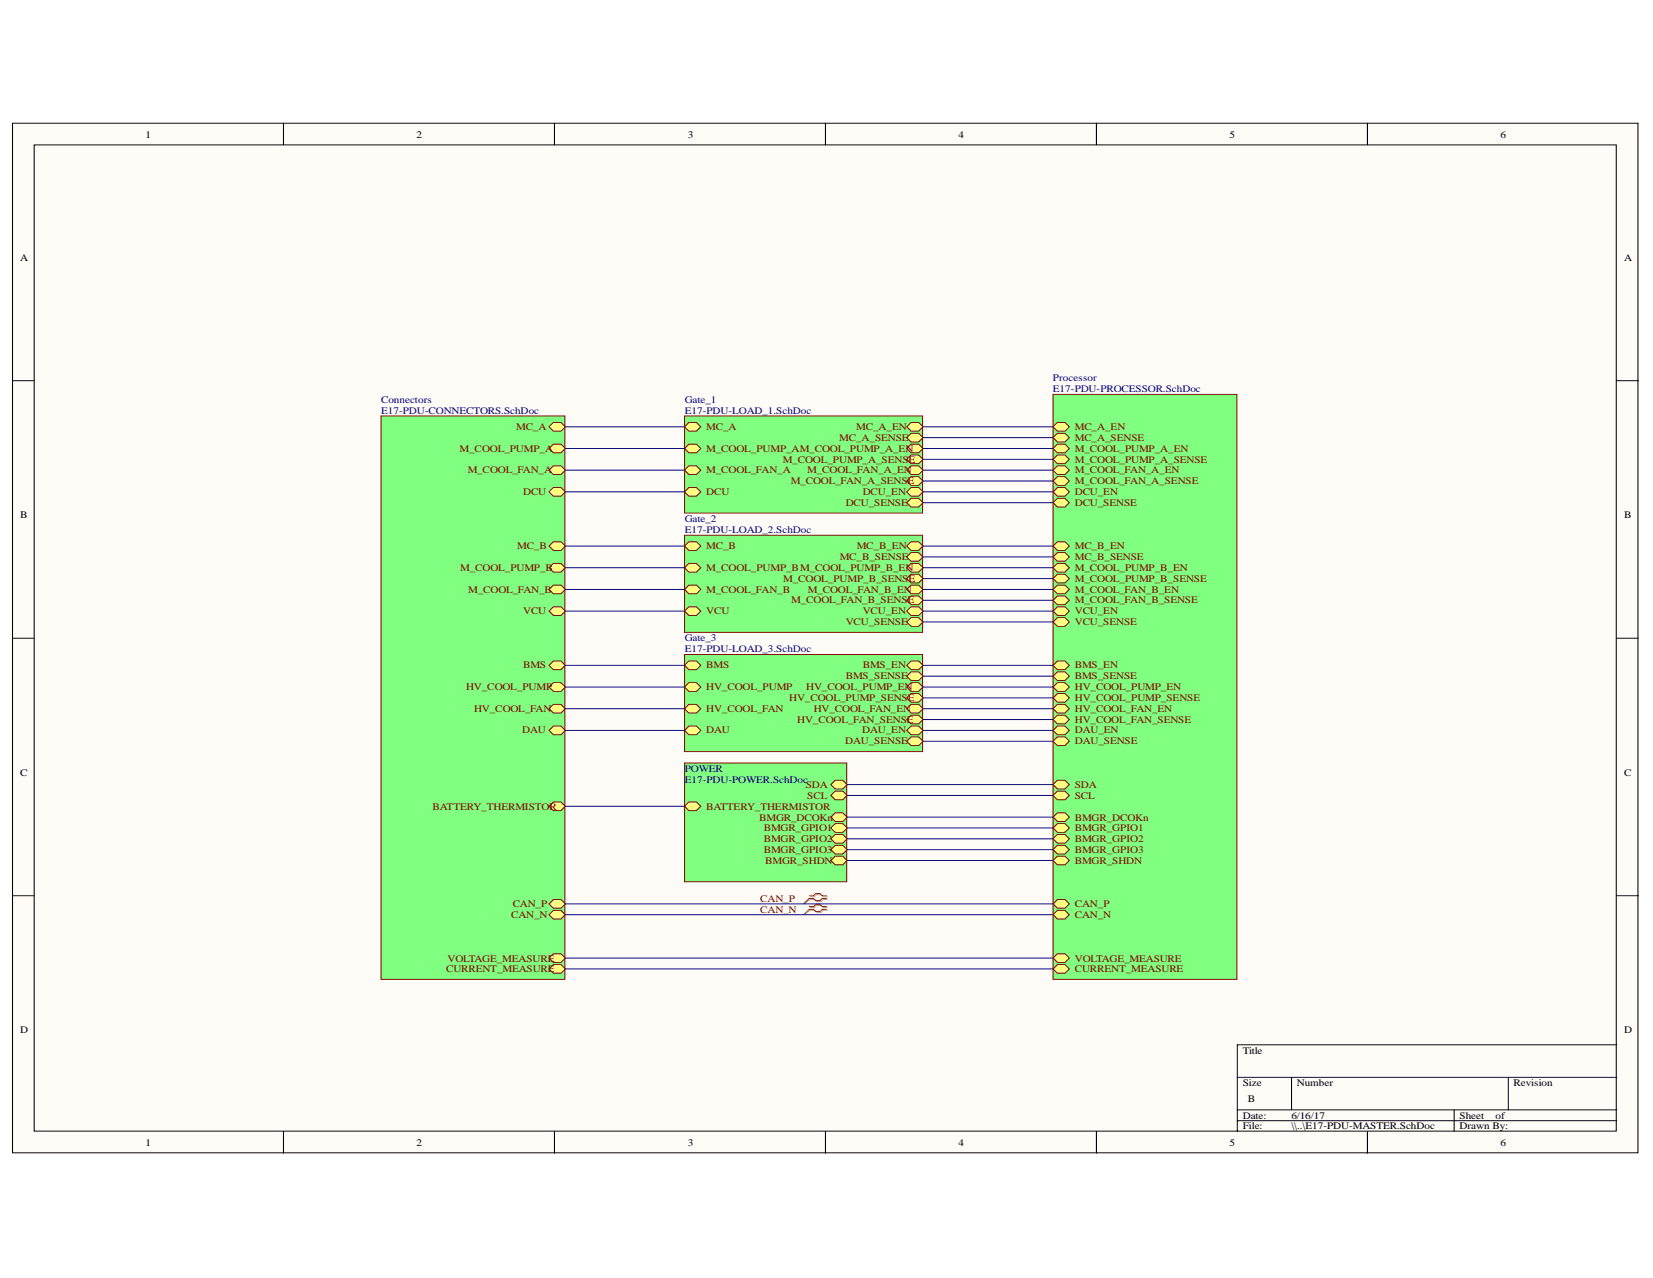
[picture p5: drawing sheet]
<svg xmlns="http://www.w3.org/2000/svg" width="279mm" height="216mm" viewBox="0 0 279 216" stroke-linecap="round" stroke-linejoin="round" font-family="sans-serif">
<g fill="#fffcf8" stroke="#000" stroke-width=".17">
<path d="M2.1 20.8h274.8v174h-274.8z"/>
<path d="M5.8 24.5h267.4v166.6h-267.4z"/>
</g>
<g fill="none" stroke="#000" stroke-width=".17">
<path d="M47.9 20.8v3.7M93.7 20.8v3.7M139.5 20.8v3.7M185.3 20.8v3.7M231.1 20.8v3.7M2.1 64.3h3.7M273.3 64.3h3.6M2.1 107.8h3.7M273.3 107.8h3.6M2.1 151.3h3.7M273.3 151.3h3.6M273.3 176.5h-64.2v14.7"/>
<path d="M47.9 191.2v3.6M93.7 191.2v3.6M139.5 191.2v3.6M185.3 191.2v3.6M209.1 182h64.2M209.1 187.5h64.2M209.1 189.3h64.2M218.3 182v5.5M231.1 191.2v3.6M245.8 187.5v3.7M254.9 182v5.5"/>
</g>
<path d="M64.4 70.3h31.1v95.1h-31.1z" fill="#80ff80" stroke="#800000" stroke-width=".17"/>
<path d="M92.8 72.1l.7-.7h1.3l.8 .7-.8 .7h-1.3z" fill-rule="evenodd" fill="#ffff80"/>
<path d="M92.8 72.1l.7-.7h1.3l.8 .7-.8 .7h-1.3z" fill="none" stroke="#800000" stroke-width=".17"/>
<path d="M92.8 75.8l.7-.8h1.3l.8 .8-.8 .7h-1.3z" fill-rule="evenodd" fill="#ffff80"/>
<path d="M92.8 75.8l.7-.8h1.3l.8 .8-.8 .7h-1.3z" fill="none" stroke="#800000" stroke-width=".17"/>
<path d="M92.8 79.4l.7-.7h1.3l.8 .7-.8 .8h-1.3z" fill-rule="evenodd" fill="#ffff80"/>
<path d="M92.8 79.4l.7-.7h1.3l.8 .7-.8 .8h-1.3z" fill="none" stroke="#800000" stroke-width=".17"/>
<path d="M92.8 92.3l.7-.8h1.3l.8 .8-.8 .7h-1.3z" fill-rule="evenodd" fill="#ffff80"/>
<path d="M92.8 92.3l.7-.8h1.3l.8 .8-.8 .7h-1.3z" fill="none" stroke="#800000" stroke-width=".17"/>
<path d="M92.8 95.9l.7-.7h1.3l.8 .7-.8 .7h-1.3z" fill-rule="evenodd" fill="#ffff80"/>
<path d="M92.8 95.9l.7-.7h1.3l.8 .7-.8 .7h-1.3z" fill="none" stroke="#800000" stroke-width=".17"/>
<path d="M92.8 83.1l.7-.7h1.3l.8 .7-.8 .7h-1.3z" fill-rule="evenodd" fill="#ffff80"/>
<path d="M92.8 83.1l.7-.7h1.3l.8 .7-.8 .7h-1.3z" fill="none" stroke="#800000" stroke-width=".17"/>
<path d="M92.8 103.2l.7-.7h1.3l.8 .7-.8 .8h-1.3z" fill-rule="evenodd" fill="#ffff80"/>
<path d="M92.8 103.2l.7-.7h1.3l.8 .7-.8 .8h-1.3z" fill="none" stroke="#800000" stroke-width=".17"/>
<path d="M92.8 112.4l.7-.7h1.3l.8 .7-.8 .7h-1.3z" fill-rule="evenodd" fill="#ffff80"/>
<path d="M92.8 112.4l.7-.7h1.3l.8 .7-.8 .7h-1.3z" fill="none" stroke="#800000" stroke-width=".17"/>
<path d="M92.8 152.7l.7-.7h1.3l.8 .7-.8 .7h-1.3z" fill-rule="evenodd" fill="#ffff80"/>
<path d="M92.8 152.7l.7-.7h1.3l.8 .7-.8 .7h-1.3z" fill="none" stroke="#800000" stroke-width=".17"/>
<path d="M92.8 154.5l.7-.7h1.3l.8 .7-.8 .8h-1.3z" fill-rule="evenodd" fill="#ffff80"/>
<path d="M92.8 154.5l.7-.7h1.3l.8 .7-.8 .8h-1.3z" fill="none" stroke="#800000" stroke-width=".17"/>
<path d="M92.8 161.9l.7-.8h1.3l.8 .8-.8 .7h-1.3z" fill-rule="evenodd" fill="#ffff80"/>
<path d="M92.8 161.9l.7-.8h1.3l.8 .8-.8 .7h-1.3z" fill="none" stroke="#800000" stroke-width=".17"/>
<path d="M92.8 163.7l.7-.7h1.3l.8 .7-.8 .7h-1.3z" fill-rule="evenodd" fill="#ffff80"/>
<path d="M92.8 163.7l.7-.7h1.3l.8 .7-.8 .7h-1.3z" fill="none" stroke="#800000" stroke-width=".17"/>
<path d="M92.8 116.1l.7-.8h1.3l.8 .8-.8 .7h-1.3z" fill-rule="evenodd" fill="#ffff80"/>
<path d="M92.8 116.1l.7-.8h1.3l.8 .8-.8 .7h-1.3z" fill="none" stroke="#800000" stroke-width=".17"/>
<path d="M92.8 119.7l.7-.7h1.3l.8 .7-.8 .8h-1.3z" fill-rule="evenodd" fill="#ffff80"/>
<path d="M92.8 119.7l.7-.7h1.3l.8 .7-.8 .8h-1.3z" fill="none" stroke="#800000" stroke-width=".17"/>
<path d="M92.8 99.6l.7-.8h1.3l.8 .8-.8 .7h-1.3z" fill-rule="evenodd" fill="#ffff80"/>
<path d="M92.8 99.6l.7-.8h1.3l.8 .8-.8 .7h-1.3z" fill="none" stroke="#800000" stroke-width=".17"/>
<path d="M92.8 123.4l.7-.7h1.3l.8 .7-.8 .7h-1.3z" fill-rule="evenodd" fill="#ffff80"/>
<path d="M92.8 123.4l.7-.7h1.3l.8 .7-.8 .7h-1.3z" fill="none" stroke="#800000" stroke-width=".17"/>
<path d="M92.8 136.2l.7-.7h1.3l.8 .7-.8 .7h-1.3z" fill-rule="evenodd" fill="#ffff80"/>
<path d="M92.8 136.2l.7-.7h1.3l.8 .7-.8 .7h-1.3z" fill="none" stroke="#800000" stroke-width=".17"/>
<path d="M178 66.6h31.1v98.8h-31.1z" fill="#80ff80" stroke="#800000" stroke-width=".17"/>
<path d="M178 72.1l.7-.7h1.3l.7 .7-.7 .7h-1.3z" fill-rule="evenodd" fill="#ffff80"/>
<path d="M178 72.1l.7-.7h1.3l.7 .7-.7 .7h-1.3z" fill="none" stroke="#800000" stroke-width=".17"/>
<path d="M178 75.8l.7-.8h1.3l.7 .8-.7 .7h-1.3z" fill-rule="evenodd" fill="#ffff80"/>
<path d="M178 75.8l.7-.8h1.3l.7 .8-.7 .7h-1.3z" fill="none" stroke="#800000" stroke-width=".17"/>
<path d="M178 79.4l.7-.7h1.3l.7 .7-.7 .8h-1.3z" fill-rule="evenodd" fill="#ffff80"/>
<path d="M178 79.4l.7-.7h1.3l.7 .7-.7 .8h-1.3z" fill="none" stroke="#800000" stroke-width=".17"/>
<path d="M178 99.6l.7-.8h1.3l.7 .8-.7 .7h-1.3z" fill-rule="evenodd" fill="#ffff80"/>
<path d="M178 99.6l.7-.8h1.3l.7 .8-.7 .7h-1.3z" fill="none" stroke="#800000" stroke-width=".17"/>
<path d="M178 92.3l.7-.8h1.3l.7 .8-.7 .7h-1.3z" fill-rule="evenodd" fill="#ffff80"/>
<path d="M178 92.3l.7-.8h1.3l.7 .8-.7 .7h-1.3z" fill="none" stroke="#800000" stroke-width=".17"/>
<path d="M178 95.9l.7-.7h1.3l.7 .7-.7 .7h-1.3z" fill-rule="evenodd" fill="#ffff80"/>
<path d="M178 95.9l.7-.7h1.3l.7 .7-.7 .7h-1.3z" fill="none" stroke="#800000" stroke-width=".17"/>
<path d="M178 83.1l.7-.7h1.3l.7 .7-.7 .7h-1.3z" fill-rule="evenodd" fill="#ffff80"/>
<path d="M178 83.1l.7-.7h1.3l.7 .7-.7 .7h-1.3z" fill="none" stroke="#800000" stroke-width=".17"/>
<path d="M178 103.2l.7-.7h1.3l.7 .7-.7 .8h-1.3z" fill-rule="evenodd" fill="#ffff80"/>
<path d="M178 103.2l.7-.7h1.3l.7 .7-.7 .8h-1.3z" fill="none" stroke="#800000" stroke-width=".17"/>
<path d="M178 112.4l.7-.7h1.3l.7 .7-.7 .7h-1.3z" fill-rule="evenodd" fill="#ffff80"/>
<path d="M178 112.4l.7-.7h1.3l.7 .7-.7 .7h-1.3z" fill="none" stroke="#800000" stroke-width=".17"/>
<path d="M178 161.9l.7-.8h1.3l.7 .8-.7 .7h-1.3z" fill-rule="evenodd" fill="#ffff80"/>
<path d="M178 161.9l.7-.8h1.3l.7 .8-.7 .7h-1.3z" fill="none" stroke="#800000" stroke-width=".17"/>
<path d="M178 163.7l.7-.7h1.3l.7 .7-.7 .7h-1.3z" fill-rule="evenodd" fill="#ffff80"/>
<path d="M178 163.7l.7-.7h1.3l.7 .7-.7 .7h-1.3z" fill="none" stroke="#800000" stroke-width=".17"/>
<path d="M178 152.7l.7-.7h1.3l.7 .7-.7 .7h-1.3z" fill-rule="evenodd" fill="#ffff80"/>
<path d="M178 152.7l.7-.7h1.3l.7 .7-.7 .7h-1.3z" fill="none" stroke="#800000" stroke-width=".17"/>
<path d="M178 154.5l.7-.7h1.3l.7 .7-.7 .8h-1.3z" fill-rule="evenodd" fill="#ffff80"/>
<path d="M178 154.5l.7-.7h1.3l.7 .7-.7 .8h-1.3z" fill="none" stroke="#800000" stroke-width=".17"/>
<path d="M178 73.9l.7-.7h1.3l.7 .7-.7 .8h-1.3z" fill-rule="evenodd" fill="#ffff80"/>
<path d="M178 73.9l.7-.7h1.3l.7 .7-.7 .8h-1.3z" fill="none" stroke="#800000" stroke-width=".17"/>
<path d="M178 77.6l.7-.7h1.3l.7 .7-.7 .7h-1.3z" fill-rule="evenodd" fill="#ffff80"/>
<path d="M178 77.6l.7-.7h1.3l.7 .7-.7 .7h-1.3z" fill="none" stroke="#800000" stroke-width=".17"/>
<path d="M178 81.3l.7-.8h1.3l.7 .8-.7 .7h-1.3z" fill-rule="evenodd" fill="#ffff80"/>
<path d="M178 81.3l.7-.8h1.3l.7 .8-.7 .7h-1.3z" fill="none" stroke="#800000" stroke-width=".17"/>
<path d="M178 101.4l.7-.7h1.3l.7 .7-.7 .7h-1.3z" fill-rule="evenodd" fill="#ffff80"/>
<path d="M178 101.4l.7-.7h1.3l.7 .7-.7 .7h-1.3z" fill="none" stroke="#800000" stroke-width=".17"/>
<path d="M178 94.1l.7-.7h1.3l.7 .7-.7 .7h-1.3z" fill-rule="evenodd" fill="#ffff80"/>
<path d="M178 94.1l.7-.7h1.3l.7 .7-.7 .7h-1.3z" fill="none" stroke="#800000" stroke-width=".17"/>
<path d="M178 97.7l.7-.7h1.3l.7 .7-.7 .8h-1.3z" fill-rule="evenodd" fill="#ffff80"/>
<path d="M178 97.7l.7-.7h1.3l.7 .7-.7 .8h-1.3z" fill="none" stroke="#800000" stroke-width=".17"/>
<path d="M178 84.9l.7-.7h1.3l.7 .7-.7 .8h-1.3z" fill-rule="evenodd" fill="#ffff80"/>
<path d="M178 84.9l.7-.7h1.3l.7 .7-.7 .8h-1.3z" fill="none" stroke="#800000" stroke-width=".17"/>
<path d="M178 105.1l.7-.8h1.3l.7 .8-.7 .7h-1.3z" fill-rule="evenodd" fill="#ffff80"/>
<path d="M178 105.1l.7-.8h1.3l.7 .8-.7 .7h-1.3z" fill="none" stroke="#800000" stroke-width=".17"/>
<path d="M178 114.2l.7-.7h1.3l.7 .7-.7 .8h-1.3z" fill-rule="evenodd" fill="#ffff80"/>
<path d="M178 114.2l.7-.7h1.3l.7 .7-.7 .8h-1.3z" fill="none" stroke="#800000" stroke-width=".17"/>
<path d="M178 117.9l.7-.7h1.3l.7 .7-.7 .7h-1.3z" fill-rule="evenodd" fill="#ffff80"/>
<path d="M178 117.9l.7-.7h1.3l.7 .7-.7 .7h-1.3z" fill="none" stroke="#800000" stroke-width=".17"/>
<path d="M178 116.1l.7-.8h1.3l.7 .8-.7 .7h-1.3z" fill-rule="evenodd" fill="#ffff80"/>
<path d="M178 116.1l.7-.8h1.3l.7 .8-.7 .7h-1.3z" fill="none" stroke="#800000" stroke-width=".17"/>
<path d="M178 121.6l.7-.8h1.3l.7 .8-.7 .7h-1.3z" fill-rule="evenodd" fill="#ffff80"/>
<path d="M178 121.6l.7-.8h1.3l.7 .8-.7 .7h-1.3z" fill="none" stroke="#800000" stroke-width=".17"/>
<path d="M178 119.7l.7-.7h1.3l.7 .7-.7 .8h-1.3z" fill-rule="evenodd" fill="#ffff80"/>
<path d="M178 119.7l.7-.7h1.3l.7 .7-.7 .8h-1.3z" fill="none" stroke="#800000" stroke-width=".17"/>
<path d="M178 123.4l.7-.7h1.3l.7 .7-.7 .7h-1.3z" fill-rule="evenodd" fill="#ffff80"/>
<path d="M178 123.4l.7-.7h1.3l.7 .7-.7 .7h-1.3z" fill="none" stroke="#800000" stroke-width=".17"/>
<path d="M178 125.2l.7-.7h1.3l.7 .7-.7 .8h-1.3z" fill-rule="evenodd" fill="#ffff80"/>
<path d="M178 125.2l.7-.7h1.3l.7 .7-.7 .8h-1.3z" fill="none" stroke="#800000" stroke-width=".17"/>
<path d="M178 138l.7-.7h1.3l.7 .7-.7 .8h-1.3z" fill-rule="evenodd" fill="#ffff80"/>
<path d="M178 138l.7-.7h1.3l.7 .7-.7 .8h-1.3z" fill="none" stroke="#800000" stroke-width=".17"/>
<path d="M178 139.9l.7-.8h1.3l.7 .8-.7 .7h-1.3z" fill-rule="evenodd" fill="#ffff80"/>
<path d="M178 139.9l.7-.8h1.3l.7 .8-.7 .7h-1.3z" fill="none" stroke="#800000" stroke-width=".17"/>
<path d="M178 141.7l.7-.7h1.3l.7 .7-.7 .7h-1.3z" fill-rule="evenodd" fill="#ffff80"/>
<path d="M178 141.7l.7-.7h1.3l.7 .7-.7 .7h-1.3z" fill="none" stroke="#800000" stroke-width=".17"/>
<path d="M178 143.5l.7-.7h1.3l.7 .7-.7 .8h-1.3z" fill-rule="evenodd" fill="#ffff80"/>
<path d="M178 143.5l.7-.7h1.3l.7 .7-.7 .8h-1.3z" fill="none" stroke="#800000" stroke-width=".17"/>
<path d="M178 145.4l.7-.8h1.3l.7 .8-.7 .7h-1.3z" fill-rule="evenodd" fill="#ffff80"/>
<path d="M178 145.4l.7-.8h1.3l.7 .8-.7 .7h-1.3z" fill="none" stroke="#800000" stroke-width=".17"/>
<path d="M178 134.4l.7-.8h1.3l.7 .8-.7 .7h-1.3z" fill-rule="evenodd" fill="#ffff80"/>
<path d="M178 134.4l.7-.8h1.3l.7 .8-.7 .7h-1.3z" fill="none" stroke="#800000" stroke-width=".17"/>
<path d="M178 132.5l.7-.7h1.3l.7 .7-.7 .8h-1.3z" fill-rule="evenodd" fill="#ffff80"/>
<path d="M178 132.5l.7-.7h1.3l.7 .7-.7 .8h-1.3z" fill="none" stroke="#800000" stroke-width=".17"/>
<path d="M115.7 70.3h40.2v16.4h-40.2z" fill="#80ff80" stroke="#800000" stroke-width=".17"/>
<path d="M115.7 72.1l.7-.7h1.3l.8 .7-.8 .7h-1.3z" fill-rule="evenodd" fill="#ffff80"/>
<path d="M115.7 72.1l.7-.7h1.3l.8 .7-.8 .7h-1.3z" fill="none" stroke="#800000" stroke-width=".17"/>
<path d="M115.7 75.8l.7-.8h1.3l.8 .8-.8 .7h-1.3z" fill-rule="evenodd" fill="#ffff80"/>
<path d="M115.7 75.8l.7-.8h1.3l.8 .8-.8 .7h-1.3z" fill="none" stroke="#800000" stroke-width=".17"/>
<path d="M115.7 79.4l.7-.7h1.3l.8 .7-.8 .8h-1.3z" fill-rule="evenodd" fill="#ffff80"/>
<path d="M115.7 79.4l.7-.7h1.3l.8 .7-.8 .8h-1.3z" fill="none" stroke="#800000" stroke-width=".17"/>
<path d="M153.3 72.1l.7-.7h1.3l.7 .7-.7 .7h-1.3z" fill-rule="evenodd" fill="#ffff80"/>
<path d="M153.3 72.1l.7-.7h1.3l.7 .7-.7 .7h-1.3z" fill="none" stroke="#800000" stroke-width=".17"/>
<path d="M153.3 75.8l.7-.8h1.3l.7 .8-.7 .7h-1.3z" fill-rule="evenodd" fill="#ffff80"/>
<path d="M153.3 75.8l.7-.8h1.3l.7 .8-.7 .7h-1.3z" fill="none" stroke="#800000" stroke-width=".17"/>
<path d="M153.3 79.4l.7-.7h1.3l.7 .7-.7 .8h-1.3z" fill-rule="evenodd" fill="#ffff80"/>
<path d="M153.3 79.4l.7-.7h1.3l.7 .7-.7 .8h-1.3z" fill="none" stroke="#800000" stroke-width=".17"/>
<path d="M153.3 73.9l.7-.7h1.3l.7 .7-.7 .8h-1.3z" fill-rule="evenodd" fill="#ffff80"/>
<path d="M153.3 73.9l.7-.7h1.3l.7 .7-.7 .8h-1.3z" fill="none" stroke="#800000" stroke-width=".17"/>
<path d="M153.3 77.6l.7-.7h1.3l.7 .7-.7 .7h-1.3z" fill-rule="evenodd" fill="#ffff80"/>
<path d="M153.3 77.6l.7-.7h1.3l.7 .7-.7 .7h-1.3z" fill="none" stroke="#800000" stroke-width=".17"/>
<path d="M153.3 81.3l.7-.8h1.3l.7 .8-.7 .7h-1.3z" fill-rule="evenodd" fill="#ffff80"/>
<path d="M153.3 81.3l.7-.8h1.3l.7 .8-.7 .7h-1.3z" fill="none" stroke="#800000" stroke-width=".17"/>
<path d="M115.7 83.1l.7-.7h1.3l.8 .7-.8 .7h-1.3z" fill-rule="evenodd" fill="#ffff80"/>
<path d="M115.7 83.1l.7-.7h1.3l.8 .7-.8 .7h-1.3z" fill="none" stroke="#800000" stroke-width=".17"/>
<path d="M153.3 83.1l.7-.7h1.3l.7 .7-.7 .7h-1.3z" fill-rule="evenodd" fill="#ffff80"/>
<path d="M153.3 83.1l.7-.7h1.3l.7 .7-.7 .7h-1.3z" fill="none" stroke="#800000" stroke-width=".17"/>
<path d="M153.3 84.9l.7-.7h1.3l.7 .7-.7 .8h-1.3z" fill-rule="evenodd" fill="#ffff80"/>
<path d="M153.3 84.9l.7-.7h1.3l.7 .7-.7 .8h-1.3z" fill="none" stroke="#800000" stroke-width=".17"/>
<path d="M115.7 90.4h40.2v16.4h-40.2z" fill="#80ff80" stroke="#800000" stroke-width=".17"/>
<path d="M115.7 92.3l.7-.8h1.3l.8 .8-.8 .7h-1.3z" fill-rule="evenodd" fill="#ffff80"/>
<path d="M115.7 92.3l.7-.8h1.3l.8 .8-.8 .7h-1.3z" fill="none" stroke="#800000" stroke-width=".17"/>
<path d="M115.7 95.9l.7-.7h1.3l.8 .7-.8 .7h-1.3z" fill-rule="evenodd" fill="#ffff80"/>
<path d="M115.7 95.9l.7-.7h1.3l.8 .7-.8 .7h-1.3z" fill="none" stroke="#800000" stroke-width=".17"/>
<path d="M153.3 92.3l.7-.8h1.3l.7 .8-.7 .7h-1.3z" fill-rule="evenodd" fill="#ffff80"/>
<path d="M153.3 92.3l.7-.8h1.3l.7 .8-.7 .7h-1.3z" fill="none" stroke="#800000" stroke-width=".17"/>
<path d="M153.3 95.9l.7-.7h1.3l.7 .7-.7 .7h-1.3z" fill-rule="evenodd" fill="#ffff80"/>
<path d="M153.3 95.9l.7-.7h1.3l.7 .7-.7 .7h-1.3z" fill="none" stroke="#800000" stroke-width=".17"/>
<path d="M153.3 94.1l.7-.7h1.3l.7 .7-.7 .7h-1.3z" fill-rule="evenodd" fill="#ffff80"/>
<path d="M153.3 94.1l.7-.7h1.3l.7 .7-.7 .7h-1.3z" fill="none" stroke="#800000" stroke-width=".17"/>
<path d="M153.3 97.7l.7-.7h1.3l.7 .7-.7 .8h-1.3z" fill-rule="evenodd" fill="#ffff80"/>
<path d="M153.3 97.7l.7-.7h1.3l.7 .7-.7 .8h-1.3z" fill="none" stroke="#800000" stroke-width=".17"/>
<path d="M115.7 103.2l.7-.7h1.3l.8 .7-.8 .8h-1.3z" fill-rule="evenodd" fill="#ffff80"/>
<path d="M115.7 103.2l.7-.7h1.3l.8 .7-.8 .8h-1.3z" fill="none" stroke="#800000" stroke-width=".17"/>
<path d="M153.3 103.2l.7-.7h1.3l.7 .7-.7 .8h-1.3z" fill-rule="evenodd" fill="#ffff80"/>
<path d="M153.3 103.2l.7-.7h1.3l.7 .7-.7 .8h-1.3z" fill="none" stroke="#800000" stroke-width=".17"/>
<path d="M153.3 105.1l.7-.8h1.3l.7 .8-.7 .7h-1.3z" fill-rule="evenodd" fill="#ffff80"/>
<path d="M153.3 105.1l.7-.8h1.3l.7 .8-.7 .7h-1.3z" fill="none" stroke="#800000" stroke-width=".17"/>
<path d="M115.7 99.6l.7-.8h1.3l.8 .8-.8 .7h-1.3z" fill-rule="evenodd" fill="#ffff80"/>
<path d="M115.7 99.6l.7-.8h1.3l.8 .8-.8 .7h-1.3z" fill="none" stroke="#800000" stroke-width=".17"/>
<path d="M153.3 99.6l.7-.8h1.3l.7 .8-.7 .7h-1.3z" fill-rule="evenodd" fill="#ffff80"/>
<path d="M153.3 99.6l.7-.8h1.3l.7 .8-.7 .7h-1.3z" fill="none" stroke="#800000" stroke-width=".17"/>
<path d="M153.3 101.4l.7-.7h1.3l.7 .7-.7 .7h-1.3z" fill-rule="evenodd" fill="#ffff80"/>
<path d="M153.3 101.4l.7-.7h1.3l.7 .7-.7 .7h-1.3z" fill="none" stroke="#800000" stroke-width=".17"/>
<path d="M115.7 110.6h40.2v16.4h-40.2z" fill="#80ff80" stroke="#800000" stroke-width=".17"/>
<path d="M115.7 112.4l.7-.7h1.3l.8 .7-.8 .7h-1.3z" fill-rule="evenodd" fill="#ffff80"/>
<path d="M115.7 112.4l.7-.7h1.3l.8 .7-.8 .7h-1.3z" fill="none" stroke="#800000" stroke-width=".17"/>
<path d="M153.3 112.4l.7-.7h1.3l.7 .7-.7 .7h-1.3z" fill-rule="evenodd" fill="#ffff80"/>
<path d="M153.3 112.4l.7-.7h1.3l.7 .7-.7 .7h-1.3z" fill="none" stroke="#800000" stroke-width=".17"/>
<path d="M153.3 114.2l.7-.7h1.3l.7 .7-.7 .8h-1.3z" fill-rule="evenodd" fill="#ffff80"/>
<path d="M153.3 114.2l.7-.7h1.3l.7 .7-.7 .8h-1.3z" fill="none" stroke="#800000" stroke-width=".17"/>
<path d="M153.3 117.9l.7-.7h1.3l.7 .7-.7 .7h-1.3z" fill-rule="evenodd" fill="#ffff80"/>
<path d="M153.3 117.9l.7-.7h1.3l.7 .7-.7 .7h-1.3z" fill="none" stroke="#800000" stroke-width=".17"/>
<path d="M153.3 116.1l.7-.8h1.3l.7 .8-.7 .7h-1.3z" fill-rule="evenodd" fill="#ffff80"/>
<path d="M153.3 116.1l.7-.8h1.3l.7 .8-.7 .7h-1.3z" fill="none" stroke="#800000" stroke-width=".17"/>
<path d="M153.3 121.6l.7-.8h1.3l.7 .8-.7 .7h-1.3z" fill-rule="evenodd" fill="#ffff80"/>
<path d="M153.3 121.6l.7-.8h1.3l.7 .8-.7 .7h-1.3z" fill="none" stroke="#800000" stroke-width=".17"/>
<path d="M153.3 119.7l.7-.7h1.3l.7 .7-.7 .8h-1.3z" fill-rule="evenodd" fill="#ffff80"/>
<path d="M153.3 119.7l.7-.7h1.3l.7 .7-.7 .8h-1.3z" fill="none" stroke="#800000" stroke-width=".17"/>
<path d="M115.7 116.1l.7-.8h1.3l.8 .8-.8 .7h-1.3z" fill-rule="evenodd" fill="#ffff80"/>
<path d="M115.7 116.1l.7-.8h1.3l.8 .8-.8 .7h-1.3z" fill="none" stroke="#800000" stroke-width=".17"/>
<path d="M115.7 119.7l.7-.7h1.3l.8 .7-.8 .8h-1.3z" fill-rule="evenodd" fill="#ffff80"/>
<path d="M115.7 119.7l.7-.7h1.3l.8 .7-.8 .8h-1.3z" fill="none" stroke="#800000" stroke-width=".17"/>
<path d="M153.3 123.4l.7-.7h1.3l.7 .7-.7 .7h-1.3z" fill-rule="evenodd" fill="#ffff80"/>
<path d="M153.3 123.4l.7-.7h1.3l.7 .7-.7 .7h-1.3z" fill="none" stroke="#800000" stroke-width=".17"/>
<path d="M115.7 123.4l.7-.7h1.3l.8 .7-.8 .7h-1.3z" fill-rule="evenodd" fill="#ffff80"/>
<path d="M115.7 123.4l.7-.7h1.3l.8 .7-.8 .7h-1.3z" fill="none" stroke="#800000" stroke-width=".17"/>
<path d="M153.3 125.2l.7-.7h1.3l.7 .7-.7 .8h-1.3z" fill-rule="evenodd" fill="#ffff80"/>
<path d="M153.3 125.2l.7-.7h1.3l.7 .7-.7 .8h-1.3z" fill="none" stroke="#800000" stroke-width=".17"/>
<path d="M115.7 128.9h27.4v20.1h-27.4z" fill="#80ff80" stroke="#800000" stroke-width=".17"/>
<path d="M115.7 136.2l.7-.7h1.3l.8 .7-.8 .7h-1.3z" fill-rule="evenodd" fill="#ffff80"/>
<path d="M115.7 136.2l.7-.7h1.3l.8 .7-.8 .7h-1.3z" fill="none" stroke="#800000" stroke-width=".17"/>
<path d="M140.4 138l.8-.7h1.3l.7 .7-.7 .8h-1.3z" fill-rule="evenodd" fill="#ffff80"/>
<path d="M140.4 138l.8-.7h1.3l.7 .7-.7 .8h-1.3z" fill="none" stroke="#800000" stroke-width=".17"/>
<path d="M140.4 139.9l.8-.8h1.3l.7 .8-.7 .7h-1.3z" fill-rule="evenodd" fill="#ffff80"/>
<path d="M140.4 139.9l.8-.8h1.3l.7 .8-.7 .7h-1.3z" fill="none" stroke="#800000" stroke-width=".17"/>
<path d="M140.4 141.7l.8-.7h1.3l.7 .7-.7 .7h-1.3z" fill-rule="evenodd" fill="#ffff80"/>
<path d="M140.4 141.7l.8-.7h1.3l.7 .7-.7 .7h-1.3z" fill="none" stroke="#800000" stroke-width=".17"/>
<path d="M140.4 143.5l.8-.7h1.3l.7 .7-.7 .8h-1.3z" fill-rule="evenodd" fill="#ffff80"/>
<path d="M140.4 143.5l.8-.7h1.3l.7 .7-.7 .8h-1.3z" fill="none" stroke="#800000" stroke-width=".17"/>
<path d="M140.4 145.4l.8-.8h1.3l.7 .8-.7 .7h-1.3z" fill-rule="evenodd" fill="#ffff80"/>
<path d="M140.4 145.4l.8-.8h1.3l.7 .8-.7 .7h-1.3z" fill="none" stroke="#800000" stroke-width=".17"/>
<path d="M140.4 132.5l.8-.7h1.3l.7 .7-.7 .8h-1.3z" fill-rule="evenodd" fill="#ffff80"/>
<path d="M140.4 132.5l.8-.7h1.3l.7 .7-.7 .8h-1.3z" fill="none" stroke="#800000" stroke-width=".17"/>
<path d="M140.4 134.4l.8-.8h1.3l.7 .8-.7 .7h-1.3z" fill-rule="evenodd" fill="#ffff80"/>
<path d="M140.4 134.4l.8-.8h1.3l.7 .8-.7 .7h-1.3z" fill="none" stroke="#800000" stroke-width=".17"/>
<path d="M137 151.5h.7l.4-.4h.7l.4 .4h.7M137 153.3h.7l.4-.3h.7l.4 .3h.7M139.9 152h-.7l-.4 .3h-.7l-.4-.3h-.7l-1.1 .7M139.9 153.8h-.7l-.4 .4h-.7l-.4-.4h-.7l-1.1 .7" fill="none" stroke="#d0a19e" stroke-width=".17"/>
<path d="M136.8 151.3h.7l.4-.3h.7l.4 .3h.7M136.8 153.2h.7l.4-.4h.7l.4 .4h.7M139.7 151.8h-.7l-.4 .3h-.7l-.4-.3h-.7l-.9 .9M139.7 153.6h-.7l-.4 .4h-.7l-.4-.4h-.7l-.9 .9" fill="none" stroke="#f00" stroke-width=".17"/>
<g fill="none" stroke="#000080" stroke-width=".17">
<path d="M95.6 72.1h20.1M95.6 75.8h20.1M95.6 79.4h20.1M156 72.1h22M156 75.8h22M156 79.4h22M156 77.6h22M156 73.9h22M95.6 83.1h20.1M95.6 92.3h20.1M95.6 95.9h20.1M95.6 99.6h20.1"/>
<path d="M156 83.1h22M156 92.3h22M156 95.9h22M156 99.6h22M156 84.9h22M156 81.3h22M156 94.1h22M156 97.7h22M95.6 103.2h20.1M95.6 112.4h20.1M95.6 116.1h20.1M95.6 119.7h20.1"/>
<path d="M156 103.2h22M156 112.4h22M156 101.4h22M156 114.2h22M156 116.1h22M156 117.9h22M156 119.7h22M156 105.1h22M95.6 123.4h20.1M95.6 136.2h20.1M143.2 138h34.8M143.2 139.9h34.8"/>
<path d="M143.2 132.5h34.8M143.2 134.4h34.8M156 121.6h22M156 123.4h22M156 125.2h22M95.6 154.5h82.4M95.6 152.7h82.4M143.2 141.7h34.8M143.2 143.5h34.8M143.2 145.4h34.8M95.6 161.9h82.4M95.6 163.7h82.4"/>
</g>
<g font-size="1.7">
<text x="24.6" y="23.2">1</text>
<text x="70.4" y="23.2">2</text>
<text x="116.2" y="23.2">3</text>
<text x="162" y="23.2">4</text>
<text x="207.8" y="23.2">5</text>
<text x="253.6" y="23.2">6</text>
<text x="3.4" y="44">A</text>
<text x="274.5" y="44">A</text>
<text x="3.4" y="87.6">B</text>
<text x="274.5" y="87.6">B</text>
<text x="3.4" y="131">C</text>
<text x="274.5" y="131">C</text>
<text x="3.4" y="174.5">D</text>
<text x="210.1" y="178">Title</text>
<text x="274.5" y="174.5">D</text>
<text x="210.1" y="183.5">Size</text>
<text x="219.2" y="183.5">Number</text>
<text x="255.8" y="183.5">Revision</text>
<text x="210.1" y="189">Date:</text>
<text x="210.1" y="190.8">File:</text>
<text x="210.9" y="186.2">B</text>
<text x="218.3" y="189">6/16/17</text>
<text x="218.3" y="190.8">\\..\E17-PDU-MASTER.SchDoc</text>
<text x="246.7" y="189">Sheet</text>
<text x="246.7" y="190.8">Drawn By:</text>
<text x="252.8" y="189">of</text>
<text x="24.6" y="193.6">1</text>
<text x="70.4" y="193.6">2</text>
<text x="116.2" y="193.6">3</text>
<text x="162" y="193.6">4</text>
<text x="207.8" y="193.6">5</text>
<text x="253.6" y="193.6">6</text>
</g>
<g font-size="1.7" fill="#000080">
<text x="178" y="64.4">Processor</text>
<text x="64.4" y="68">Connectors</text>
<text x="64.4" y="69.9">E17-PDU-CONNECTORS.SchDoc</text>
<text x="115.7" y="68">Gate_1</text>
<text x="115.7" y="69.9">E17-PDU-LOAD_1.SchDoc</text>
<text x="178" y="66.3">E17-PDU-PROCESSOR.SchDoc</text>
<text x="115.7" y="88.2">Gate_2</text>
<text x="115.7" y="90.1">E17-PDU-LOAD_2.SchDoc</text>
<text x="115.7" y="108.4">Gate_3</text>
<text x="115.7" y="110.2">E17-PDU-LOAD_3.SchDoc</text>
<text x="115.7" y="130.3">POWER</text>
<text x="115.7" y="132.2">E17-PDU-POWER.SchDoc</text>
</g>
<g font-size="1.7" fill="#800000">
<text x="77.7" y="76.3">M_COOL_PUMP_A</text>
<text x="87.2" y="72.7">MC_A</text>
<text x="119.4" y="72.7">MC_A</text>
<text x="119.4" y="76.3">M_COOL_PUMP_AM_COOL_PUMP_A_EN</text>
<text x="141.9" y="74.5">MC_A_SENSE</text>
<text x="144.7" y="72.7">MC_A_EN</text>
<text x="181.7" y="72.7">MC_A_EN</text>
<text x="181.7" y="76.3">M_COOL_PUMP_A_EN</text>
<text x="181.7" y="74.5">MC_A_SENSE</text>
<text x="79" y="80">M_COOL_FAN_A</text>
<text x="88.4" y="83.7">DCU</text>
<text x="119.4" y="80">M_COOL_FAN_A</text>
<text x="119.4" y="83.7">DCU</text>
<text x="132.3" y="78.2">M_COOL_PUMP_A_SENSE</text>
<text x="133.7" y="81.8">M_COOL_FAN_A_SENSE</text>
<text x="136.5" y="80">M_COOL_FAN_A_EN</text>
<text x="145.8" y="83.7">DCU_EN</text>
<text x="181.7" y="80">M_COOL_FAN_A_EN</text>
<text x="181.7" y="83.7">DCU_EN</text>
<text x="181.7" y="78.2">M_COOL_PUMP_A_SENSE</text>
<text x="181.7" y="81.8">M_COOL_FAN_A_SENSE</text>
<text x="143" y="85.5">DCU_SENSE</text>
<text x="181.7" y="85.5">DCU_SENSE</text>
<text x="87.4" y="92.8">MC_B</text>
<text x="119.4" y="92.8">MC_B</text>
<text x="141.9" y="94.7">MC_B_SENSE</text>
<text x="144.8" y="92.8">MC_B_EN</text>
<text x="181.7" y="92.8">MC_B_EN</text>
<text x="181.7" y="94.7">MC_B_SENSE</text>
<text x="77.8" y="96.4">M_COOL_PUMP_B</text>
<text x="79.1" y="100.2">M_COOL_FAN_B</text>
<text x="119.4" y="96.4">M_COOL_PUMP_BM_COOL_PUMP_B_EN</text>
<text x="119.4" y="100.2">M_COOL_FAN_B</text>
<text x="132.4" y="98.3">M_COOL_PUMP_B_SENSE</text>
<text x="133.7" y="101.9">M_COOL_FAN_B_SENSE</text>
<text x="136.5" y="100.2">M_COOL_FAN_B_EN</text>
<text x="181.7" y="100.2">M_COOL_FAN_B_EN</text>
<text x="181.7" y="96.4">M_COOL_PUMP_B_EN</text>
<text x="181.7" y="101.9">M_COOL_FAN_B_SENSE</text>
<text x="181.7" y="98.3">M_COOL_PUMP_B_SENSE</text>
<text x="88.4" y="103.8">VCU</text>
<text x="119.4" y="103.8">VCU</text>
<text x="143" y="105.7">VCU_SENSE</text>
<text x="145.8" y="103.8">VCU_EN</text>
<text x="181.7" y="103.8">VCU_EN</text>
<text x="181.7" y="105.7">VCU_SENSE</text>
<text x="88.4" y="112.9">BMS</text>
<text x="119.4" y="112.9">BMS</text>
<text x="145.8" y="112.9">BMS_EN</text>
<text x="181.7" y="112.9">BMS_EN</text>
<text x="78.8" y="116.6">HV_COOL_PUMP</text>
<text x="119.4" y="116.6">HV_COOL_PUMP</text>
<text x="133.4" y="118.4">HV_COOL_PUMP_SENSE</text>
<text x="136.3" y="116.6">HV_COOL_PUMP_EN</text>
<text x="143" y="114.8">BMS_SENSE</text>
<text x="181.7" y="114.8">BMS_SENSE</text>
<text x="181.7" y="118.4">HV_COOL_PUMP_SENSE</text>
<text x="181.7" y="116.6">HV_COOL_PUMP_EN</text>
<text x="80.1" y="120.3">HV_COOL_FAN</text>
<text x="88.3" y="123.9">DAU</text>
<text x="119.4" y="120.3">HV_COOL_FAN</text>
<text x="119.4" y="123.9">DAU</text>
<text x="134.8" y="122.1">HV_COOL_FAN_SENSE</text>
<text x="137.6" y="120.3">HV_COOL_FAN_EN</text>
<text x="142.9" y="125.8">DAU_SENSE</text>
<text x="145.8" y="123.9">DAU_EN</text>
<text x="181.7" y="122.1">HV_COOL_FAN_SENSE</text>
<text x="181.7" y="120.3">HV_COOL_FAN_EN</text>
<text x="181.7" y="123.9">DAU_EN</text>
<text x="181.7" y="125.8">DAU_SENSE</text>
<text x="73.1" y="136.8">BATTERY_THERMISTOR</text>
<text x="119.4" y="136.8">BATTERY_THERMISTOR</text>
<text x="136.2" y="133.1">SDA</text>
<text x="136.5" y="134.9">SCL</text>
<text x="181.7" y="134.9">SCL</text>
<text x="181.7" y="133.1">SDA</text>
<text x="128.3" y="138.6">BMGR_DCOKn</text>
<text x="129.1" y="140.4">BMGR_GPIO1</text>
<text x="129.1" y="142.3">BMGR_GPIO2</text>
<text x="181.7" y="138.6">BMGR_DCOKn</text>
<text x="181.7" y="140.4">BMGR_GPIO1</text>
<text x="181.7" y="142.3">BMGR_GPIO2</text>
<text x="129.1" y="144.1">BMGR_GPIO3</text>
<text x="129.4" y="145.9">BMGR_SHDN</text>
<text x="181.7" y="144.1">BMGR_GPIO3</text>
<text x="181.7" y="145.9">BMGR_SHDN</text>
<text x="86.4" y="155.1">CAN_N</text>
<text x="86.7" y="153.2">CAN_P</text>
<text x="128.5" y="152.3">CAN_P</text>
<text x="128.5" y="154.2">CAN_N</text>
<text x="181.7" y="153.2">CAN_P</text>
<text x="181.7" y="155.1">CAN_N</text>
<text x="75.4" y="164.2">CURRENT_MEASURE</text>
<text x="75.7" y="162.5">VOLTAGE_MEASURE</text>
<text x="181.7" y="162.5">VOLTAGE_MEASURE</text>
<text x="181.7" y="164.2">CURRENT_MEASURE</text>
</g>
</svg>
